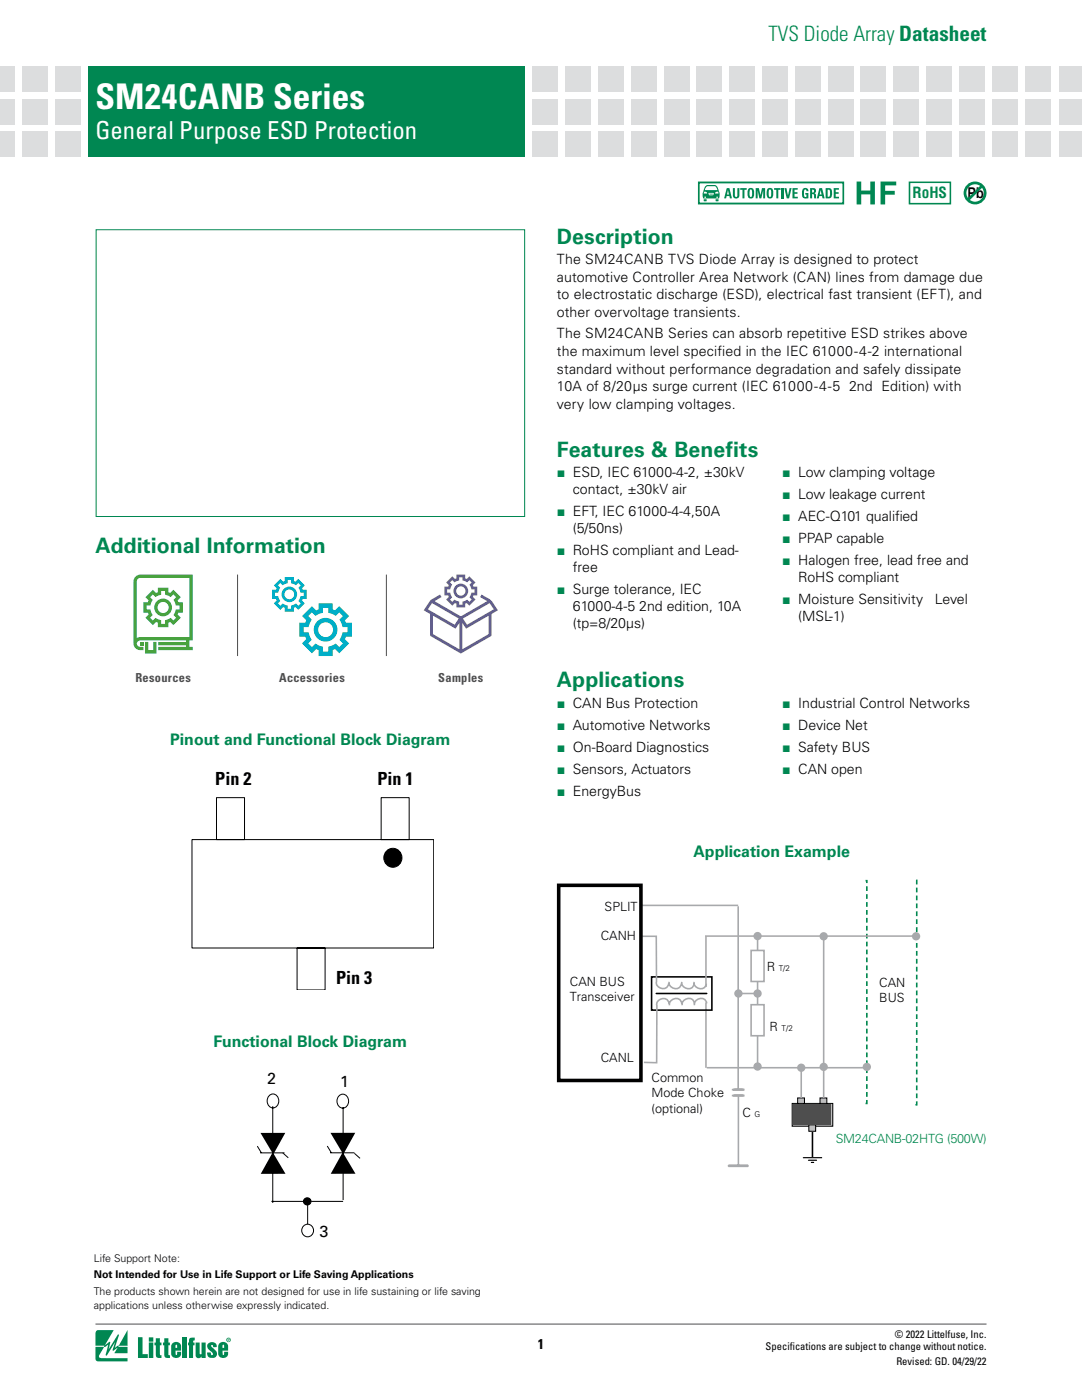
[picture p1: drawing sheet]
<svg xmlns="http://www.w3.org/2000/svg" width="216mm" height="279mm" viewBox="0 0 216 279" stroke-linecap="round" stroke-linejoin="round" font-family="sans-serif">
<path d="M19 264.2h177.8" fill="none" stroke="#4d4d4f" stroke-width=".2"/>
<g fill="#008752">
<path d="M19.2 265.6l.4-.2 3.1 .1-1.7 2.9 .8-.6 .2 .1-.3 1.4 1.9-3 .1 .3-.8 2.4 .8-.5 1.8-3.1v3.2h-1.8l-.1 .2h1.9v1.3l-2.7-.1 .7-1-.9 .6-.1-.2 .5-1.6-1.7 2.7h-.1l-.1-.2 .5-1.9-.8 .4-1.1 1.9a1.05 1.05 0 0 0 1.3 .4h4.5v.6h-6l-.3-.2-.1-.3v-2.4h1.6l.1-.2h-1.7v-2.5z"/>
<path d="M27.5 266.9h.9v3.4h1.1v.7h-2z"/>
<path d="M31.1 267.1h.8v.8h.3v.6h-.3v1.7v.2l.3 .1v.5a.81 .81 0 0 1-1.1-.4v-2.1h-.3v-.6h.3z"/>
<path d="M32.8 267.1h.8v.8h.3v.6h-.3v1.7v.2l.3 .1v.5a.81 .81 0 0 1-1.1-.4v-2.1h-.3v-.6h.3z"/>
<path d="M36.4 266.9h.8v4.1h-.8z"/>
<path d="M37.9 267.1l1-.2v.6a.3 .3 0 0 0-.3 .1 .3 .3 0 0 0-.1 .3h.3v.6h-.3v2.5h-.8v-2.5h-.2v-.6h.2z"/>
<path d="M39 267.9h.8v2.2l.2 .2 .2-.1v-2.3h.8v3.1h-.8v-.4a.61 .61 0 0 1-.7 .5 .61 .61 0 0 1-.5-.6z"/>
<path d="M41.5 268.2a.98 .98 0 0 1 1.1-.3 .98 .98 0 0 1 .6 .9l-.7 .1v-.4l-.3-.1-.1 .3 .5 .4a1.06 1.06 0 0 1 .3 1.8 .97 .97 0 0 1-1.1 .1 .97 .97 0 0 1-.4-1.1h.6l.1 .4 .3 .1a.69 .69 0 0 0-.5-.8l-.4-.5a.78 .78 0 0 1 0-.9z"/>
<path d="M17.6 13.2h87.2v18.1h-87.2z"/>
<path d="M29.7 266.9h.9v.8h-.9zM29.7 267.9h.9v3.1h-.9z"/>
<path d="M45.3 267.4a.35 .35 0 0 0 .7 0 .35 .35 0 0 0-.7 0zM45.2 267.4a.45 .45 0 0 1 .9 0 .45 .45 0 0 1-.9 0zM45.5 267.2l.2 .2zM45.4 267.2h.4v.4l-.2-.2-.2 .2z"/>
<path d="M44.4 268.4v.6h.3v-.5zM43.9 268a1.01 1.01 0 0 1 1.6 .6v.9h-1.1l.1 .9h.2v-.6h.8a1.02 1.02 0 0 1-.7 1.2 1.02 1.02 0 0 1-1.3-.8v-1.6z"/>
<path d="M35.1 268.4l-.1 .6h.3v-.5zM34.5 268a1.01 1.01 0 0 1 1.6 .6v.9h-1.1l.1 .9h.2v-.6h.8a1.02 1.02 0 0 1-.7 1.2 1.02 1.02 0 0 1-1.2-.8v-1.6z"/>
</g>
<g fill="#dcddde">
<path d="M11.1 13.2h5v5h-5z"/>
<path d="M11.1 19.8h5v5h-5z"/>
<path d="M11.1 26.3h5v5h-5z"/>
<path d="M4.5 13.2h5v5h-5z"/>
<path d="M4.5 19.8h5v5h-5z"/>
<path d="M4.5 26.3h5v5h-5z"/>
<path d="M-.1 13.2h3.1v5h-3.1z"/>
<path d="M-.1 19.8h3.1v5h-3.1z"/>
<path d="M-.1 26.3h3.1v5h-3.1z"/>
<path d="M204.5 13.2h5.1v5h-5.1z"/>
<path d="M204.5 19.8h5.1v5h-5.1z"/>
<path d="M204.5 26.3h5.1v5h-5.1z"/>
<path d="M106.3 13.2h5v5h-5z"/>
<path d="M106.3 19.8h5v5h-5z"/>
<path d="M106.3 26.3h5v5h-5z"/>
<path d="M112.9 13.2h5v5h-5z"/>
<path d="M112.9 19.8h5v5h-5z"/>
<path d="M112.9 26.3h5v5h-5z"/>
<path d="M119.4 13.2h5v5h-5z"/>
<path d="M119.4 19.8h5v5h-5z"/>
<path d="M119.4 26.3h5v5h-5z"/>
<path d="M126 13.2h5v5h-5z"/>
<path d="M126 19.8h5v5h-5z"/>
<path d="M126 26.3h5v5h-5z"/>
<path d="M132.5 13.2h5v5h-5z"/>
<path d="M132.5 19.8h5v5h-5z"/>
<path d="M132.5 26.3h5v5h-5z"/>
<path d="M139.1 13.2h5v5h-5z"/>
<path d="M139.1 19.8h5v5h-5z"/>
<path d="M139.1 26.3h5v5h-5z"/>
<path d="M145.6 13.2h5v5h-5z"/>
<path d="M145.6 19.8h5v5h-5z"/>
<path d="M145.6 26.3h5v5h-5z"/>
<path d="M152.1 13.2h5.1v5h-5.1z"/>
<path d="M152.1 19.8h5.1v5h-5.1z"/>
<path d="M152.1 26.3h5.1v5h-5.1z"/>
<path d="M158.7 13.2h5v5h-5z"/>
<path d="M158.7 19.8h5v5h-5z"/>
<path d="M158.7 26.3h5v5h-5z"/>
<path d="M165.2 13.2h5v5h-5z"/>
<path d="M165.2 19.8h5v5h-5z"/>
<path d="M165.2 26.3h5v5h-5z"/>
<path d="M171.8 13.2h5v5h-5z"/>
<path d="M171.8 19.8h5v5h-5z"/>
<path d="M171.8 26.3h5v5h-5z"/>
<path d="M178.3 13.2h5v5h-5z"/>
<path d="M178.3 19.8h5v5h-5z"/>
<path d="M178.3 26.3h5v5h-5z"/>
<path d="M184.9 13.2h5v5h-5z"/>
<path d="M184.9 19.8h5v5h-5z"/>
<path d="M184.9 26.3h5v5h-5z"/>
<path d="M191.4 13.2h5v5h-5z"/>
<path d="M191.4 19.8h5v5h-5z"/>
<path d="M191.4 26.3h5v5h-5z"/>
<path d="M198 13.2h5v5h-5z"/>
<path d="M198 19.8h5v5h-5z"/>
<path d="M198 26.3h5v5h-5z"/>
<path d="M211.3 13.2h4.6v5h-4.6z"/>
<path d="M211.3 19.8h4.6v5h-4.6z"/>
<path d="M211.3 26.3h4.6v5h-4.6z"/>
</g>
<path d="M181.5 36.4h8.1v4.2h-8.1z" fill="#fff"/>
<path d="M181.5 36.4h8.1v4.2h-8.1z" fill="none" stroke="#008752" stroke-width=".31"/>
<circle cx="194.5" cy="38.5" r="2.09" fill="#fff"/>
<g fill="none" stroke="#008752" stroke-width=".55">
<path d="M196 37.1l-2.9 2.9"/>
<circle cx="194.6" cy="38.5" r="2.01"/>
</g>
<path d="M43.2 159.2h5.6v8.4h-5.6zM76.1 159.2h5.5v8.4h-5.5zM38.3 167.6h48.2v21.6h-48.2zM59.3 197.5v-8.3h5.6v8.3" fill="none" stroke="#000100" stroke-width=".2"/>
<circle cx="78.4" cy="171.2" r="1.85" fill="#000"/>
<circle cx="78.4" cy="171.2" r="1.85" fill="none" stroke="#000" stroke-width=".2"/>
<path d="M19.2 45.9h85.5v57.2h-85.5z" fill="none" stroke="#008752" stroke-width=".2"/>
<path d="M139.4 36.4h28.9v4.2h-28.9z" fill="#fff"/>
<path d="M139.4 36.4h28.9v4.2h-28.9z" fill="none" stroke="#008752" stroke-width=".35"/>
<g fill="#008752">
<path d="M146.2 37.5h.4v1.5l.3 .3 .2-.1v-1.7h.4v1.5a.65 .65 0 0 1-.6 .6 .65 .65 0 0 1-.7-.6z"/>
<path d="M147.7 37.5h1.3v.4h-.4v1.7h-.4v-1.7h-.5z"/>
<path d="M150.8 37.5h.6l.3 1.4 .3-1.4h.7v2.1h-.4v-1.6l-.4 1.6h-.4l-.3-1.6v1.6h-.4z"/>
<path d="M154.5 37.5h1.2v.4h-.4v1.7h-.4v-1.7h-.4z"/>
<path d="M142.8 38.4l.4-.1 .2 .3h-.7zM142.9 39.4a.2 .2 0 0 1 .4 0 .2 .2 0 0 1-.4 0zM141.4 38.5l1 .1-.2 .4h-.6zM140.5 38.3h.1a.37 .37 0 0 1 .5 .3h-.7zM140.6 39.4a.15 .15 0 0 1 .3 0 .15 .15 0 0 1-.3 0zM141 37.2h1.6l.4 .2 .2 .5h-2.6zM140.9 37l-.3 .3a2.6 2.6 0 0 0-.3 2.3h3.1a1.59 1.59 0 0 0 0-1.6 .96 .96 0 0 0-.8-1.1zM141.5 38.7l.1 .1h.6v-.1zM140.4 39.8v.3h.6v-.3zM142.8 39.8v.3h.5l.1-.3z"/>
<path d="M145.3 37.9l-.2 .9h.3zM145 37.5h.5l.6 2.1h-.5l-.1-.5h-.5l-.1 .5h-.4z"/>
<path d="M149.7 37.9l-.1 .2a1.01 1.01 0 0 0 .2 1.2 1.24 1.24 0 0 0 0-1.5zM149.4 37.6l.4-.1a.77 .77 0 0 1 .7 1.1 .73 .73 0 0 1-.7 1 .73 .73 0 0 1-.6-1v-.8z"/>
<path d="M153.5 37.9l-.1 .2a1.01 1.01 0 0 0 .2 1.2 1.24 1.24 0 0 0 0-1.5zM153.3 37.6l.3-.1a.77 .77 0 0 1 .7 1.1 .73 .73 0 0 1-.7 1 .73 .73 0 0 1-.6-1l.1-.8z"/>
</g>
<path d="M156.1 37.5v2.1" fill="none" stroke="#008752" stroke-width=".4"/>
<g fill="#008752">
<path d="M156.5 37.5h.4l.3 1.5 .4-1.5h.4l-.6 2.1h-.4z"/>
<path d="M158.1 37.5h1.1v.4h-.7v.5h.6v.3h-.6v.6h.7v.3h-1.1z"/>
<path d="M160.3 37.6l.4-.1a.57 .57 0 0 1 .6 .7h-.4l-.1-.3h-.3l-.1 .7 .1 .7h.4v-.5h-.2v-.3h.6v1.1h-.9a1.66 1.66 0 0 1-.1-2z"/>
<path d="M166.4 37.5h1v.4h-.6v.5h.5v.3h-.5v.6h.6v.3h-1z"/>
<path d="M162 37.9v.5h.3l.1-.5zM161.6 37.5h.8a.54 .54 0 0 1 .4 .5 .54 .54 0 0 1-.3 .6l.3 .1 .1 .9h-.4l-.1-.2a.45 .45 0 0 0-.4-.7v.9h-.4z"/>
<path d="M163.7 37.9l-.1 .9h.3zM163.5 37.5h.5l.6 2.1h-.5l-.1-.5h-.5l-.1 .5h-.4z"/>
<path d="M165.1 37.9v1.4h.2a1.02 1.02 0 0 0 .1-1.4zM164.7 37.5l1 .1a1.7 1.7 0 0 1 .1 1.9l-1.1 .1z"/>
</g>
<g fill="none" stroke="#000" stroke-width=".2">
<path d="M53.8 218.6a1.23 1.23 0 0 1 1.5 .1 1.23 1.23 0 0 1 .3 1.5 1.15 1.15 0 0 1-1.4 .9 1.15 1.15 0 0 1-.9-1.4l.1-.4zM67.7 218.6a1.23 1.23 0 0 1 1.5 .1 1.23 1.23 0 0 1 .3 1.5 1.15 1.15 0 0 1-1.4 .9 1.15 1.15 0 0 1-.9-1.3l.1-.5zM51.3 228.7l.9 1.4M51.9 230.1h4.9M54.2 239.8h14.3M54.4 220.8v19.3M56.4 230.1l1.1 1M61.4 239.5v4.8M65.3 228.7l.8 1.4M65.9 230.1h4.8M68.5 220.9v18.6M70.7 230.2l1.1 1"/>
<circle cx="61.3" cy="239.8" r=".74"/>
<circle cx="61.4" cy="245.6" r="1.22"/>
</g>
<g fill="#000">
<path d="M54.4 230l2.6 4.3h-5zM52 226.1h4.9l-2.4 4.3zM68.4 230l2.5 4.2-4.9 .1zM65.9 226.1h5l-2.4 4.3zM160.3 230.9h3.7l.1 .2-3.8 .1zM161.2 231.5l1.7-.1 .1 .2-1.7 .1zM161.9 231.9h.5l.1 .2h-.6z"/>
<circle cx="61.3" cy="239.8" r=".74"/>
</g>
<path d="M162.1 225.9v5" fill="none" stroke="#000" stroke-width=".32"/>
<path d="M172.7 220.2h.3v-44.4h-.3" fill="none" stroke="#008752" stroke-width=".32" stroke-dasharray=".9 .6 .9 .6 .9 .6" stroke-linecap="butt"/>
<path d="M158.1 220.2h8.1v4.6h-8.1z" fill-rule="evenodd" fill="#bcbec0"/>
<path d="M158.1 220.2h8.1v4.6h-8.1z" fill="none" stroke="#000" stroke-width=".2"/>
<path d="M159.2 219.1h1.3v1.1h-1.3z" fill-rule="evenodd" fill="#bcbec0"/>
<path d="M159.2 219.1h1.3v1.1h-1.3z" fill="none" stroke="#000" stroke-width=".2"/>
<path d="M163.6 219.1h1.4v1.1h-1.4z" fill-rule="evenodd" fill="#bcbec0"/>
<path d="M163.6 219.1h1.4v1.1h-1.4z" fill="none" stroke="#000" stroke-width=".2"/>
<path d="M161.4 224.5h1.4v1.3h-1.4z" fill-rule="evenodd" fill="#bcbec0"/>
<path d="M161.4 224.5h1.4v1.3h-1.4z" fill="none" stroke="#000" stroke-width=".2"/>
<path d="M158.3 220.5h7.6v4h-7.6z" fill-rule="evenodd" fill="#4e4e4e"/>
<path d="M140.7 186.8h42.1M141 213.1h32M147.3 218.6v14M145.4 232.6l3.8-.1v.2l-3.8 .1z" fill="none" stroke="#a7a9ac" stroke-width=".32"/>
<circle cx="151.2" cy="198.3" r=".83" fill="#a7a9ac"/>
<path d="M147.3 180.9v36.4M140.9 200v13.1M146.2 217.4l1.9-.1 .3 .2-2 .1zM146.2 218.6l1.9-.1 .3 .2h-2z" fill="none" stroke="#a7a9ac" stroke-width=".32"/>
<g fill="#a7a9ac">
<circle cx="164.4" cy="186.9" r=".83"/>
<circle cx="173" cy="212.9" r=".83"/>
</g>
<path d="M164.4 186.8v32.3" fill="none" stroke="#a7a9ac" stroke-width=".32"/>
<path d="M182.7 220.5h.2v-44.8h-.2" fill="none" stroke="#008752" stroke-width=".32" stroke-dasharray=".9 .6 .9 .6 .9 .6" stroke-linecap="butt"/>
<circle cx="182.8" cy="186.9" r=".83" fill="#a7a9ac"/>
<path d="M159.9 212.9v6.2" fill="none" stroke="#a7a9ac" stroke-width=".32"/>
<g fill="#a7a9ac">
<circle cx="159.9" cy="213.1" r=".83"/>
<circle cx="164.4" cy="212.9" r=".83"/>
</g>
<path d="M130 195h12v6.6h-12zM131 198.3h10" fill="none" stroke="#000" stroke-width=".32"/>
<path d="M127.9 186.9h3.1v9a1.23 1.23 0 0 0 1 1.4 1.23 1.23 0 0 0 1.4-1M128 180.7h19.3M133.5 195.9a1.23 1.23 0 0 0 1.1 1.4 1.23 1.23 0 0 0 1.4-1M136.1 196a1.23 1.23 0 0 0 1 1.3 1.23 1.23 0 0 0 1.4-1M138.5 196a1.23 1.23 0 0 0 1.1 1.3 1.23 1.23 0 0 0 1.3-1M140.9 186.9v10.1M151.2 186.8v26.4M133.5 200.3a1.23 1.23 0 0 0-1.4-1 1.23 1.23 0 0 0-1 1.3l-.1 11.5-2.5-.1M136 200.3a1.23 1.23 0 0 0-1.3-1 1.23 1.23 0 0 0-1.1 1.3M138.6 200.3a1.23 1.23 0 0 0-1.4-1 1.23 1.23 0 0 0-1.1 1.3M141 200.3a1.23 1.23 0 0 0-1.4-1 1.23 1.23 0 0 0-1 1.3" fill="none" stroke="#a7a9ac" stroke-width=".32"/>
<path d="M111.5 176.7h16.4v38.9h-16.4z" fill="none" stroke="#000" stroke-width=".71" stroke-linecap="butt"/>
<g fill="#fff" stroke="#a7a9ac" stroke-width=".32">
<path d="M149.9 189.7h2.6v6.2h-2.6z"/>
<path d="M149.9 200.5h2.6v6.2h-2.6z"/>
</g>
<g fill="#a7a9ac">
<circle cx="151.2" cy="186.8" r=".83"/>
<circle cx="151.2" cy="212.9" r=".83"/>
</g>
<path d="M147.3 198.3h3.9" fill="none" stroke="#a7a9ac" stroke-width=".32"/>
<circle cx="147.3" cy="198.3" r=".83" fill="#a7a9ac"/>
<g fill="#008752">
<path d="M170.9 36.2h.9v1.8h1.9v-1.8h.9v4.6h-.9v-2h-1.9v2h-.9z"/>
<path d="M175.7 36.2h3.1v.8h-2.2v1.1h1.9v.8h-1.9v1.9h-.9z"/>
</g>
<path d="M47.4 114.7v16.2M77.1 114.7v16.2" fill="none" stroke="#4d4d4f" stroke-width=".2"/>
<g fill="#48a23f">
<path d="M28.9 128.1h.7v1.7h1v-1.7h.6v2.3h-2.3z"/>
<path d="M28 128.1h.6v.7h-.6z"/>
<path d="M26.9 115.2l-.3 .8v12.5a1.51 1.51 0 0 0 2 1.3v-.7a1.06 1.06 0 0 1-1.2-.4 .66 .66 0 0 1 .6-.9h9.1v.3h-5.5v.7h5.5v.3h-5.5v.7h6.9v-.7h-.7v-1.3h.7v-13.1h-10.5h-.4zM27.5 115.5l.5-.2h9.8v11.8h-9.8l-.7 .2v-11.3z"/>
<path d="M30.8 121.2a1.77 1.77 0 0 0 3.5 0 1.77 1.77 0 0 0-3.5 0zM31.4 121.2a1.15 1.15 0 0 1 2.3 0 1.15 1.15 0 0 1-2.3 0z"/>
<path d="M30.5 117.7l-1.5 1.5 .7 .6-.2 .4h-.9v2.1h.9l.2 .3-.7 .7 1.5 1.5 .6-.7 .4 .2v.9h2.1v-.9l.4-.2 .6 .7 1.5-1.5-.7-.7 .2-.3h.9v-2.1h-.9l-.2-.4 .7-.6-1.5-1.5-.6 .6-.4-.1v-.9h-2.1v.9l-.4 .1zM30.5 118.6l.5 .6 1.2-.5v-.8h.7v.8l1.2 .5 .5-.6 .5 .6-.5 .5 .5 1.1h.7v.8h-.7l-.5 1.1 .5 .6-.5 .5-.5-.5-1.2 .5v.7h-.7v-.7l-1.2-.5-.5 .5-.6-.5 .6-.6-.5-1.1h-.7v-.8h.7l.5-1.1-.6-.5z"/>
</g>
<g fill="#00aec7">
<path d="M62.6 125.7a2.36 2.36 0 0 0 4.7 0 2.36 2.36 0 0 0-4.7 0zM63.5 125.7a1.5 1.5 0 0 1 3 0 1.5 1.5 0 0 1-3 0z"/>
<path d="M62.2 121l-1.9 2 .8 .8-.2 .5h-1.2v2.8h1.2l.2 .4-.8 .9 1.9 2 .9-.9 .5 .2v1.2h2.8v-1.2l.4-.2 .9 .9 2-2-.9-.9 .2-.4h1.2v-2.8h-1.2l-.2-.5 .9-.8-2-2-.9 .8-.4-.2v-1.2h-2.8v1.2l-.5 .2zM62.2 122.2l.7 .7 1.5-.6v-1h1.1v1l1.5 .6 .7-.7 .7 .8-.7 .7 .7 1.4h.9v1.1h-.9l-.7 1.5 .7 .7-.7 .7-.7-.7-1.5 .7v1h-1.1v-1l-1.5-.7-.7 .7-.7-.7 .7-.7-.6-1.5h-1v-1.1h1l.6-1.4-.7-.7z"/>
<path d="M56.2 118.6a1.55 1.55 0 0 0 3.1 0 1.55 1.55 0 0 0-3.1 0zM56.8 118.6a.98 .98 0 0 1 1.9 0 .98 .98 0 0 1-1.9 0z"/>
<path d="M55.9 115.5l-1.3 1.3 .6 .6-.1 .3h-.8v1.8h.8l.1 .4-.6 .5 1.3 1.3 .6-.5 .3 .1v.8h1.9v-.8l.3-.1 .5 .5 1.3-1.3-.5-.5 .1-.4h.8v-1.8h-.8l-.1-.3 .5-.6-1.3-1.3-.5 .6-.3-.1v-.8h-1.9v.8l-.3 .1zM55.9 116.3l.5 .5 1-.4v-.7h.7v.7l1 .4 .4-.5 .5 .5-.4 .5 .4 1h.6v.7h-.6l-.4 1 .4 .4-.5 .5-.4-.5-1 .4v.7h-.7v-.7l-1-.4-.5 .5-.4-.5 .4-.4-.4-1h-.6v-.7h.6l.4-1-.4-.5z"/>
</g>
<g fill="#615e9b">
<path d="M85.9 119.8l1.9-1.1 .3 .5-1.4 .8 5.2 3 5.3-3-1.4-.8 .3-.5a5.2 5.2 0 0 1 3 2.7l.3 .4-1.3 .8v2.4a2.91 2.91 0 0 1-.2 2l-5.9 3.4-6.1-3.4-.1-.3v-4.2l-1.3-.7zM86.4 122.9v3.6l5.3 3.1v-5.3l-.8 1.2zM92.3 124.3v5.3l5.2-3.1v-3.6l-4.5 2.6zM86.2 120.4l-.8 1.2 5.3 3.1 .8-1.3zM92.4 123.4l.8 1.3 5.3-3.1-.8-1.2z"/>
<path d="M90.5 117.9a1.47 1.47 0 0 0 2.9 0 1.47 1.47 0 0 0-2.9 0zM91 117.9a.95 .95 0 0 1 1.9 0 .95 .95 0 0 1-1.9 0z"/>
<path d="M90.2 115l-1.2 1.2 .5 .6-.1 .3h-.7v1.7h.7l.1 .3-.5 .5 1.2 1.3 .6-.5 .3 .1v.7h1.7v-.7l.3-.1 .5 .5 1.3-1.3-.5-.5 .1-.3h.7v-1.7h-.7l-.1-.3 .5-.6-1.3-1.2-.5 .5-.3-.1v-.7h-1.7v.7l-.3 .1zM89.8 116.2l.4-.4 .5 .4 .9-.4v-.6h.7v.6l.9 .4 .4-.4 .5 .4-.4 .5 .4 .9h.6v.7h-.6l-.4 .9 .4 .4-.5 .5-.4-.4-.9 .4v.6h-.7v-.6l-.9-.4-.5 .4-.4-.5 .4-.4-.4-.9h-.6v-.7h.6l.4-.9z"/>
</g>
<text font-size="7.1" fill="#fff" x="19" y="21.8">SM24CANB Series</text>
<text font-size="4.9" fill="#fff" x="19" y="27.7">General Purpose ESD Protection</text>
<g font-size="4.2" fill="#008752">
<text x="153.3" y="8.1">TVS Diode Array Datasheet</text>
<text x="111.1" y="48.8">Description</text>
<text x="111.1" y="91.1">Features &amp; Benefits</text>
<text x="19" y="110.4">Additional Information</text>
<text x="111.1" y="137.2">Applications</text>
</g>
<g font-size="3.6" fill="#000100">
<text x="43" y="156.6">Pin 2</text>
<text x="75.3" y="156.6">Pin 1</text>
<text x="67.1" y="196.4">Pin 3</text>
</g>
<g font-size="3.2" fill="#008752">
<text x="34" y="148.6">Pinout and Functional Block Diagram</text>
<text x="138.4" y="171">Application Example</text>
<text x="42.6" y="208.9">Functional Block Diagram</text>
</g>
<g font-size="3.2">
<text x="53.3" y="216.4">2</text>
<text x="67.9" y="216.9">1</text>
<text x="63.7" y="246.8">3</text>
</g>
<text font-size="3" fill="#008752" x="182.1" y="39.5">RoHS</text>
<text font-size="3" x="193.1" y="39.5">Pb</text>
<g font-size="2.8">
<text x="111.1" y="52.7">The SM24CANB TVS Diode Array is designed to protect</text>
<text x="111.1" y="56.2">automotive Controller Area Network (CAN) lines from damage due</text>
<text x="111.1" y="59.7">to electrostatic discharge (ESD), electrical fast transient (EFT), and</text>
<text x="111.1" y="63.3">other overvoltage transients.</text>
<text x="111.1" y="67.5">The SM24CANB Series can absorb repetitive ESD strikes above</text>
<text x="111.1" y="71">the maximum level specified in the IEC 61000-4-2 international</text>
<text x="111.1" y="74.6">standard without performance degradation and safely dissipate</text>
<text x="111.1" y="78.1">10A of 8/20µs surge current (IEC 61000-4-5 2nd Edition) with</text>
<text x="111.1" y="81.6">very low clamping voltages.</text>
<text x="114.3" y="98.6">contact, ±30kV air</text>
<text x="114.3" y="106.4">(5/50ns)</text>
<text x="178.6" y="104">ied</text>
<text x="114.3" y="114.1">free</text>
<text x="159.3" y="116.1">RoHS compliant</text>
<text x="114.3" y="121.9">61000-4-5 2nd edition, 10A</text>
<text x="114.3" y="125.3">(tp=8/20μs)</text>
<text x="159.3" y="123.9">(MSL-1)</text>
<text x="186.5" y="120.5">Level</text>
<text x="107.3" y="269.2">1</text>
</g>
<g font-size="2.8" fill="#008752">
<text x="111.1" y="95.2">■ ESD, IEC 61000-4-2, ±30kV</text>
<text x="156.1" y="95.2">■ Low clamping voltage</text>
<text x="156.1" y="99.6">■ Low leakage current</text>
<text x="111.1" y="103">■ EFT, IEC 61000-4-4,50A</text>
<text x="156.1" y="104">■ AEC-Q101 qualif</text>
<text x="111.1" y="110.7">■ RoHS compliant and Lead-</text>
<text x="156.1" y="108.4">■ PPAP capable</text>
<text x="156.1" y="112.7">■ Halogen free, lead free and</text>
<text x="111.1" y="118.5">■ Surge tolerance, IEC</text>
<text x="156.1" y="120.5">■ Moisture Sensitivity</text>
<text x="111.1" y="141.3">■ CAN Bus Protection</text>
<text x="156.1" y="141.3">■ Industrial Control Networks</text>
<text x="111.1" y="145.7">■ Automotive Networks</text>
<text x="156.1" y="145.7">■ Device Net</text>
<text x="111.1" y="150">■ On-Board Diagnostics</text>
<text x="111.1" y="154.4">■ Sensors, Actuators</text>
<text x="156.1" y="150">■ Safety BUS</text>
<text x="156.1" y="154.4">■ CAN open</text>
<text x="111.1" y="158.8">■ EnergyBus</text>
</g>
<g font-size="2.5" fill="#4d4d4f">
<text x="27" y="136">Resources</text>
<text x="55.7" y="136">Accessories</text>
<text x="87.5" y="136">Samples</text>
</g>
<g font-size="2.5">
<text x="120.6" y="181.8">SPLIT</text>
<text x="119.9" y="187.5">CANH</text>
<text x="113.7" y="196.8">CAN BUS</text>
<text x="153" y="193.8">R</text>
<text x="175.5" y="197">CAN</text>
<text x="113.7" y="199.8">Transceiver</text>
<text x="175.5" y="200">BUS</text>
<text x="153.6" y="205.7">R</text>
<text x="119.9" y="211.9">CANL</text>
<text x="130" y="216">Common</text>
<text x="130" y="219">Mode Choke</text>
<text x="130" y="222.1">(optional)</text>
<text x="148.2" y="222.9">C</text>
</g>
<text font-size="2.5" fill="#008752" x="166.8" y="228.2">SM24CANB-02HTG (500W)</text>
<g font-size="2.1">
<text x="18.7" y="251.8">Life Support Note:</text>
<text x="18.7" y="255.1">Not Intended for Use in Life Support or Life Saving Applications</text>
<text x="18.7" y="258.4">The products shown herein are not designed for use in life sustaining or life saving</text>
<text x="18.7" y="261.3">applications unless otherwise expressly indicated.</text>
<text x="152.8" y="269.5">Specif</text>
<text x="157.6" y="269.5">ications are subject to change without notice.</text>
<text x="178.6" y="267">© 2022 Littelfuse, Inc.</text>
<text x="178.9" y="272.3">Revised: GD. 04/29/22</text>
</g>
<g font-size="1.6">
<text x="155.4" y="193.8">T/2</text>
<text x="156" y="205.7">T/2</text>
<text x="150.6" y="222.9">G</text>
</g>
</svg>
